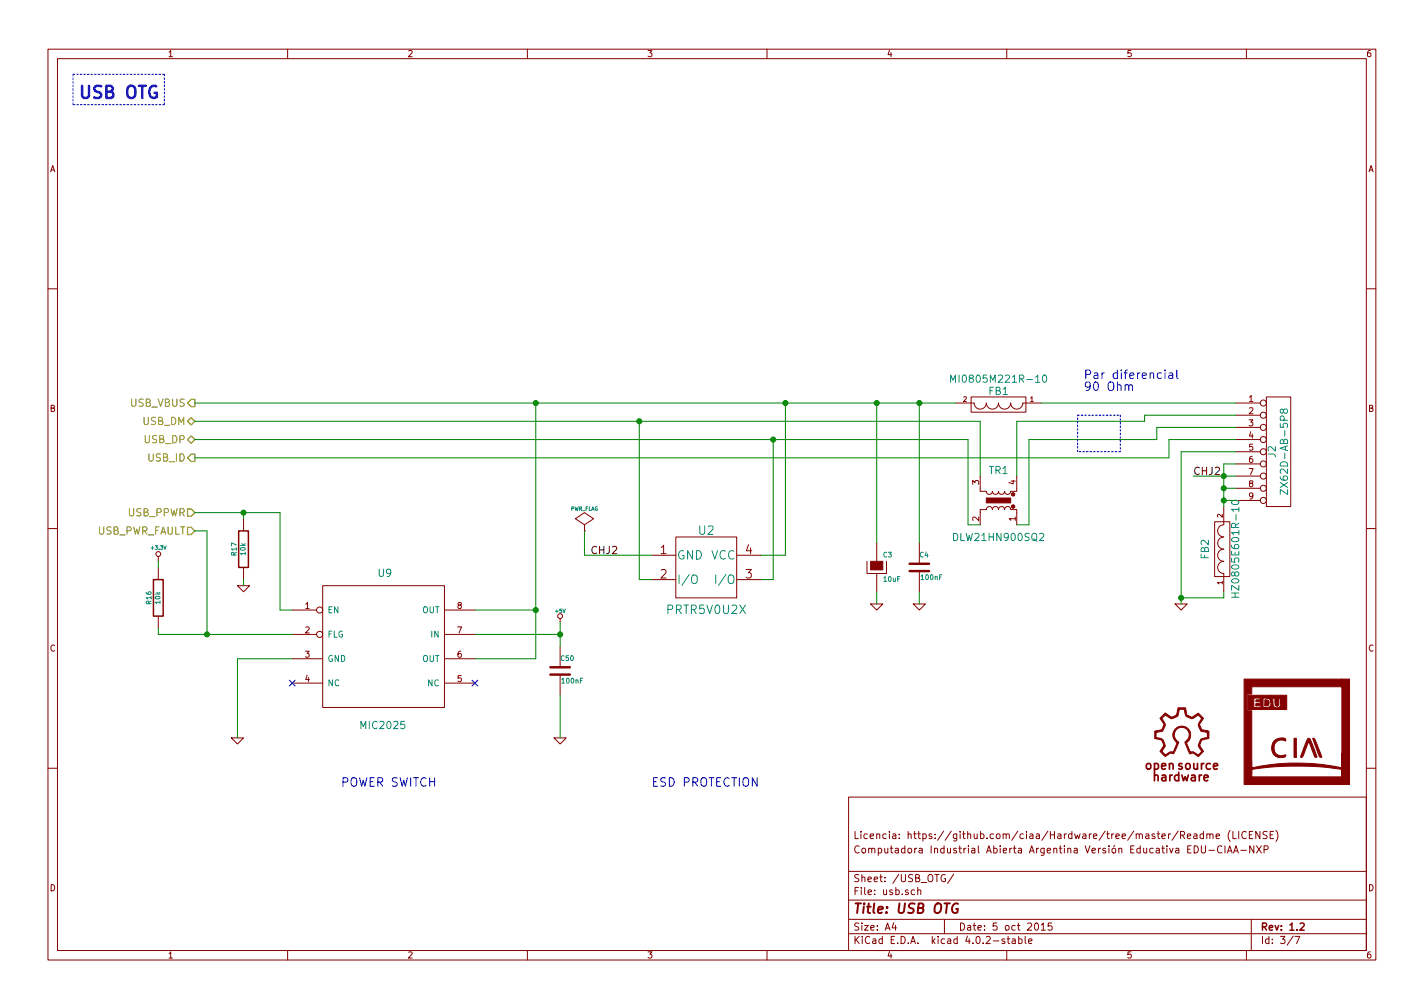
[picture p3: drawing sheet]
<svg xmlns="http://www.w3.org/2000/svg" width="297mm" height="210mm" viewBox="0 0 297 210" stroke-linecap="round" stroke-linejoin="round" font-family="sans-serif">
<g fill="none" stroke="#840000" stroke-width=".21">
<path d="M10 10.3h277v189.9h-277zM12 12.2h273v186.1h-273zM60 10.3v1.9M110 10.3v1.9M160 10.3v1.9M210 10.3v1.9M260 10.3v1.9M10 60.2h2M285 60.2h2M199.4 84.1h3.8a1.27 1.27 0 0 0 1.3 1.2 1.27 1.27 0 0 0 1.2-1.2 1.27 1.27 0 0 0 1.3 1.2 1.27 1.27 0 0 0 1.3-1.2 1.27 1.27 0 0 0 1.2 1.2 1.27 1.27 0 0 0 1.3-1.2 1.27 1.27 0 0 0 1.3 1.2 1.27 1.27 0 0 0 1.3-1.2h3.8M202.6 82.8h11.4v3.2h-11.4zM204.5 99.3v3.2h1.2a.64 .64 0 0 0 .7 .6 .64 .64 0 0 0 .6-.6 .64 .64 0 0 0 .7 .6 .64 .64 0 0 0 .6-.6 .64 .64 0 0 0 .6 .6 .64 .64 0 0 0 .6-.6 .64 .64 0 0 0 .7 .6 .64 .64 0 0 0 .6-.6h1.3v-3.2"/>
<path d="M257.8 84.1h5.1M257.8 86.6h5.1M257.8 89.1h5.1M257.8 91.7h5.1M257.8 94.2h5.1M257.8 96.8h5.1M257.8 99.3h5.1M264.2 82.8h5v22.9h-5zM10 110.3h2M33 116.1v1M33 118.4v2.5M50.8 108.2v2.5"/>
<path d="M50.8 118.4v2.5M121.9 110.7h.1M121.9 109.5l1.9-1.3-1.9-1.3-1.9 1.3 1.9 1.3v1.2M135.9 115.8h5.1M141 112h12.7v12.7h-12.7zM153.7 115.8h5M180.8 117.1v2.5h4.1v-2.5M182.9 113.3v3.8M182.9 119.6v3.8M191.8 113.3v4.3M191.8 119.1v4.3M204.5 109.5v-3.2l1.2-.1a.64 .64 0 0 1 .7-.5 .64 .64 0 0 1 .6 .6v-.1a.64 .64 0 0 1 .7-.5 .64 .64 0 0 1 .6 .6v-.1a.64 .64 0 0 1 .6-.5 .64 .64 0 0 1 .6 .6v-.1a.64 .64 0 0 1 .7-.5 .64 .64 0 0 1 .6 .6h1.3v3.2"/>
<path d="M253.4 108.8h3.1v11.5h-3.1zM255.3 105.7v3.8a1.27 1.27 0 0 0-1.3 1.2 1.27 1.27 0 0 0 1.3 1.3 1.27 1.27 0 0 0-1.3 1.3 1.27 1.27 0 0 0 1.3 1.2 1.27 1.27 0 0 0-1.3 1.3 1.27 1.27 0 0 0 1.3 1.3 1.27 1.27 0 0 0-1.3 1.3 1.27 1.27 0 0 0 1.3 1.2v3.8M257.8 101.8h5.1M257.8 104.4h5.1M285 110.3h2M33 128.5v2.6M49.5 122.2h2.6l-1.3 1.2zM61 127.2h5M61 132.3h5M61 137.4h6.3M67.3 122.2h25.4v25.4h-25.4zM92.7 127.2h6.4"/>
<path d="M92.7 132.3h6.4M92.7 137.4h6.4M116.8 129v.8M116.8 134.9v4.3M135.9 120.9h5.1M153.7 120.9h5M181.6 126h2.5l-1.2 1.2zM190.5 126h2.5l-1.2 1.2zM245.1 126h2.5l-1.2 1.2zM48.3 153.9h2.5l-1.3 1.3zM61 142.5h6.3M92.7 142.5h6.4"/>
<path d="M115.6 153.9h2.5l-1.3 1.3zM116.8 140.7v4.3M10 160.2h2M177 166.3h108v32h-108zM249 174h.6l.1 .9M249.7 174.3l-.5 .1-.2 .2 .2 .3 .5-.1M250.6 176.4v1.2l.3 .3h.3l.3-.3v-1.2M251 174l-.4-.1-.3 .3 .1 .6 .2 .1 .4-.1M251 173.4v1.5M251.7 174.1l.2-.2 .4 .1 .1 .9M251.7 173.9v1M252.2 177.4h1.1"/>
<path d="M252.4 174.1l.2-.2 .4 .1v.9M253.7 174.4l.7-.1-.1-.3-.4-.1-.2 .2v.7h.6M254.9 176.6a.71 .71 0 0 0-1 .5 .71 .71 0 0 0 .7 .8l.3-.1M255.5 176.4v1.5M256 177.9l.5-1.5 .5 1.5M256.2 177.5h.7M256.6 173.2a1.71 1.71 0 0 0 0 2.3M257.2 173.4v1.5h.7M257.3 177.9l.5-1.5 .5 1.5M257.5 177.5h.7M258.4 173.4v1.5M258.8 177.4h1.2"/>
<path d="M260 173.6a.71 .71 0 0 0-1 .5 .71 .71 0 0 0 .7 .8l.3-.1M260.6 174.1h.5M261.3 173.4h-.7v1.5h.7M261.5 176.4v1.5l-.8-1.5v1.5M262.1 176.4l1 1.5M262.8 173.4v1.5l-.8-1.5v1.5M263.1 176.4l-1 1.5M263.7 177.2l.7-.1 .1-.2v-.3l-.2-.2h-.6v1.5M264.3 173.5l-.6-.1-.3 .3 .1 .3 .7 .4v.4l-.2 .1-.6-.1M264.9 174.1h.6M265.7 173.4h-.8v1.5h.8M266.1 173.2a1.71 1.71 0 0 1 0 2.3"/>
<path d="M285 160.2h2M60 198.3v1.9M110 198.3v1.9M160 198.3v1.9M177 194.8h108M177 191.8h108M177 187.8h108M177 181.8h108M186.4 192.5l-.3 1h.9M186.8 193v1M190.8 185.7l-.5-.1-.2 .3v.6l.2 .1 .5-.1M191.4 185.7l.2-.1 .4 .1 .1 .9"/>
<path d="M191.4 185.1v1.5M197 191.8v3M197.2 182.5a.69 .69 0 0 0-.9 .7 .69 .69 0 0 0 .9 .6v-.5h-.2M198.9 182.3l-1.2 2M209.6 195.9l-.4-.1-.2 .2 .1 .3 .5 .1v.3h-.6M210 198.3v1.9M210.1 195.8h.5M210.3 195.3v1.3l.3 .2M211.2 195.9h.5l.1 .9M211.8 196.2l-.5 .1-.2 .2 .2 .3 .5-.1M212.5 195.9l.4-.1 .3 .3-.1 .6h-.6M212.5 195.3v1.5"/>
<path d="M213.8 195.3v1.3l.2 .2M214.6 196.3l.7-.1-.1-.3-.4-.1-.2 .2v.7h.6M215.9 192.7l.2-.2a.8 .8 0 0 1 .6 .8 .8 .8 0 0 1-.6 .7l-.3-.5zM217.2 193l.4-.5v1.5M217.2 194h.9M219.4 192.5h-.7l-.1 .7h.7l.2 .2-.1 .5-.2 .1-.6-.1M260 198.3v1.9M261 191.8v6.5M269.7 195.2l-1.2 2M270.1 195.3h1l-.6 1.5"/>
<circle cx="263.5" cy="91.7" r=".63"/>
<circle cx="263.5" cy="99.3" r=".63"/>
<circle cx="263.5" cy="84.1" r=".63"/>
<circle cx="263.5" cy="96.8" r=".63"/>
<circle cx="263.5" cy="89.1" r=".63"/>
<circle cx="263.5" cy="86.6" r=".63"/>
<circle cx="263.5" cy="94.2" r=".63"/>
<circle cx="33" cy="115.6" r=".51"/>
<circle cx="263.5" cy="101.8" r=".63"/>
<circle cx="263.5" cy="104.4" r=".63"/>
<circle cx="66.7" cy="127.2" r=".63"/>
<circle cx="66.7" cy="132.3" r=".63"/>
<circle cx="116.8" cy="128.5" r=".51"/>
</g>
<path d="M49.8 110.7h2v7.7h-2zM32 120.9h2v7.6h-2zM271.2 192.7l.6-.2 .3 .5-1 1h1" fill="none" stroke="#840000" stroke-width=".3"/>
<path d="M199.8 188.5a1.02 1.02 0 0 0-1.2 .7 1.02 1.02 0 0 0 .5 1.2l.6-.1 .1-.7h-.4" fill="none" stroke="#840000" stroke-width=".41"/>
<path d="M39.1 87.9l.8-.8 .7 .8-.7 .7zM39.1 91.7l.8-.8 .7 .8-.7 .8zM39.9 83.3h.7v1.5h-.7l-.8-.7zM39.9 94.7h.7v1.6h-.7l-.8-.8zM39.1 106.2h.8l.7 .7-.7 .8h-.8zM39.1 110h.8l.7 .7-.7 .8h-.8z" fill="none" stroke="#848400" stroke-width=".25"/>
<path d="M198.3 79.8v-1.6l.5 1.1 .5-1.1v1.6M217.6 78.4l.2-.2a.81 .81 0 0 1 .6 .8 .81 .81 0 0 1-.6 .8l-.2-.2-.2-.4zM267.7 85.6l.3-.3h.3l.3 .3-.1 .4-.5 .2-.2-.2-.2-.6-.2-.1-.3 .2v.4l.1 .2 .2 .1 .3-.3M149.3 119.9v1.8M257 104.6a.89 .89 0 0 1 1.4 .3 .86 .86 0 0 1-.8 .4 .86 .86 0 0 1-.7-.6zM268.6 102.1v1l-1.5-1v1M144.5 120a.6 .6 0 0 1 .9 .5v.6a.62 .62 0 0 1-.7 .6l-.2-.1a1.25 1.25 0 0 1 0-1.6zM256.9 124.6h1.5M256.9 123.7h1.5M257.6 123.7v.9" fill="none" stroke="#008484" stroke-width=".21"/>
<g fill="#840000" stroke="#840000" stroke-width=".21">
<path d="M181.6 117.1h2.5v1.8h-2.5z"/>
<path d="M205.7 103.9h5.1v1h-5.1z"/>
<path d="M269.9 154h.5v4h-.5z"/>
<path d="M263.8 146a.68 .68 0 0 1 .9 .6 .68 .68 0 0 1-.9 .6z"/>
<path d="M273.8 154h.3l.2 .4 1.4 3.5a.38 .38 0 0 1-.4 0 .38 .38 0 0 1-.2-.3z"/>
<path d="M265.8 154.5a2.06 2.06 0 0 1 2.4-.3v.4a1.64 1.64 0 0 0-2.4 .9 1.64 1.64 0 0 0 1.5 2.1l.8-.2 .1 .2a1.39 1.39 0 0 1-1.6 .4 2.16 2.16 0 0 1-.8-3.5z"/>
<path d="M272.8 154h.3a3.5 3.5 0 0 1 .9 1.9l.7 2-.3 .1a4.3 4.3 0 0 1-.9-2.2l-.5-1.2-1.2 3.2-.2 .2-.3-.1z"/>
<path d="M259.5 141.7h20.4v1.6h-18.8v1.5h-1v3.5h1l.1 11.8a44.8 44.8 0 0 1 17.6-.2l1 .2 .1-2.9v4.8v-1.5a66.5 66.5 0 0 0-18.7 0l-.1 1.5h18.8v-20.3h1.6v21.9h-22z"/>
<path d="M260.3 145h2.8v.8l-.3-.2h-1.3l.1 2h.7h.7v-.3l-1-.1v-.4l1-.2-.1-.2-.9-.1v-.3l1-.1 .1-.9h2v1.5l-.4-.8-1.2-.1v2h.6a.85 .85 0 0 0 1-1.1v-1.5h2v1.4v-.7l-.1-.1-.2 .1v.6a.83 .83 0 0 1-.4 1h-.2l-.2-.4-.1-1.3h-.4v.8a.87 .87 0 0 0 .4 1.1 .87 .87 0 0 0 1.2-.2v-2.3h1.3v3h-8.1z"/>
<path d="M243.1 148.7l1.2 .9 1.1-.5 .3-1.5h1.6l.3 1.5 1.1 .5 1.3-.9 1.1 1.1-.9 1.3 .5 1.1 1.2 .2v.9l-.1-.5-1.3-.3-.2-.5a1.14 1.14 0 0 1 0-1.6l.4-.5-.8-.8-.6 .4a1.37 1.37 0 0 1-2-.3l-.3-1.3h-1l-.1 .6a1.43 1.43 0 0 1-1.7 1.4l-1-.7a.68 .68 0 0 0-.7 .5 .68 .68 0 0 0 .2 .8l.4 .6-.6 1.4-1.3 .3-.1 1 .9 .2a1.29 1.29 0 0 1 1 1.2l.1 .4-.7 1.1 .7 .7 1-.6 .6 .1 .8-1.9a1.89 1.89 0 0 1-.6-2.7 1.89 1.89 0 0 1 2.7-.5 1.89 1.89 0 0 1 .4 2.7l-.5 .5 .8 1.9 .6-.1 1.1 .7 .7-.8-.6-.8a1.62 1.62 0 0 1 .6-1.8l1.1-.3 .1-1.4 .3 .1v1.5l-.7 .2a1.17 1.17 0 0 0-.9 1.9l.5 .6-1.1 1.1-1.1-.7-.7 .1-1.1-2.4a1.63 1.63 0 0 0 .9-2 1.63 1.63 0 0 0-2-1 1.65 1.65 0 0 0-1.1 1.5 1.65 1.65 0 0 0 1 1.5l-1.1 2.4a1.11 1.11 0 0 0-1.4 .4l-.3 .2-1.1-1.1 .3-.5a1.18 1.18 0 0 0 .3-1.3 1.18 1.18 0 0 0-1.1-.7l-.6-.2v-1.5l1.5-.3 .4-1.1-.8-1.3z"/>
<circle cx="211.3" cy="105.7" r=".36"/>
<circle cx="211.3" cy="103.1" r=".36"/>
</g>
<path d="M189.7 119.1h4.1M189.7 117.6h4.1M114.8 139.2h4.1M114.8 140.7h4.1" fill="none" stroke="#840000" stroke-width=".51"/>
<g fill="none" stroke="#008400" stroke-width=".21">
<path d="M40.6 91.7h161.3v17.8h2.6M40.6 84.1h158.8M40.6 87.9h163.9v11.4M111.8 84.1v53.3h-12.7M133.3 87.9v33h2.6M161.3 91.7v29.2h-2.6M163.8 84.1v31.7h-5.1M182.9 84.1v29.2M191.8 84.1v29.2M217.2 84.1h40.6M248.9 99.3h8.9M257.8 86.6h-19v1.3h-26.7v11.4"/>
<path d="M257.8 89.1h-16.5v2.6h-26.7v17.8h-2.5M257.8 91.7h-14v3.8h-203.2M257.8 94.2h-11.4v31.8M257.8 96.8h-2.5v8.9M33 117.1v1.3M40.6 106.9h17.8v20.3h2.6M40.6 110.7h2.6v21.6M50.8 106.9v1.3M121.9 110.7v5.1h14M255.3 101.8h2.5M255.3 104.4h2.5M33 131.1v1.2h28"/>
<path d="M50.8 120.9v1.3M61 137.4h-11.5v16.5M99.1 127.2h12.7M99.1 132.3h17.7M116.8 129.8v5.1M182.9 123.4v2.6M191.8 123.4v2.6M255.3 123.4v1.3h-8.9M116.8 145v8.9"/>
</g>
<g fill="#008400" stroke="#008400" stroke-width=".25">
<circle cx="182.9" cy="84.1" r=".51"/>
<circle cx="191.8" cy="84.1" r=".51"/>
<circle cx="161.3" cy="91.7" r=".51"/>
<circle cx="133.4" cy="87.9" r=".51"/>
<circle cx="255.3" cy="104.4" r=".51"/>
<circle cx="255.3" cy="101.8" r=".51"/>
<circle cx="255.3" cy="99.3" r=".51"/>
<circle cx="163.8" cy="84.1" r=".51"/>
<circle cx="246.4" cy="124.7" r=".51"/>
<circle cx="111.8" cy="84.1" r=".51"/>
<circle cx="111.8" cy="127.2" r=".51"/>
<circle cx="116.8" cy="132.3" r=".51"/>
<circle cx="43.2" cy="132.3" r=".51"/>
<circle cx="50.8" cy="106.9" r=".51"/>
</g>
<path d="M60.4 141.9l1.2 1.2M61.6 141.9l-1.2 1.2M98.5 141.9l1.2 1.2M99.7 141.9l-1.2 1.2" fill="none" stroke="#000084" stroke-width=".21"/>
<path d="M15.2 15.5h19.1M34.3 15.5v6.3M15.2 21.8v-6.3M34.3 21.8h-19.1M224.8 86.6h8.9M224.8 94.2v-7.6M233.7 86.6v7.6M233.7 94.2h-8.9" fill="none" stroke="#0000c2" stroke-width=".21" stroke-dasharray=".3 .4"/>
<path d="M243 77.2v.1M243 77.8v1.2M243.9 77.8h.6l.1 1.2M244.6 78.2l-.7 .2a.36 .36 0 0 0 .1 .6l.6-.1M245.5 77.2v1.5l.2 .3M235.5 80.5l.2-.2h.4l.1 1.2" fill="none" stroke="#0000c2" stroke-width=".21"/>
<text font-size="3.5" fill="#0000c2" x="16.5" y="20.6">USB OTG</text>
<text font-size="2.8" fill="#840000" x="178" y="190.5">Title: USB OTG</text>
<g font-size="2.5" fill="#0000c2">
<text x="226.1" y="79">Par diferencial</text>
<text x="226.1" y="81.5">90 Ohm</text>
<text x="71.1" y="164.1">POWER SWITCH</text>
<text x="135.9" y="164.1">ESD PROTECTION</text>
</g>
<g font-size="2.5" fill="#008484">
<text x="145.7" y="111.6">U2</text>
<text x="141.2" y="116.7">GND VCC</text>
<text x="141.2" y="121.8">I/O</text>
<text x="150.1" y="121.8">I/O</text>
<text x="139.3" y="128.1">PRTR5V0U2X</text>
</g>
<g font-size="2.5" fill="#840000">
<text x="137.7" y="115.6">1</text>
<text x="155.5" y="115.6">4</text>
<text x="137.7" y="120.6">2</text>
<text x="155.5" y="120.6">3</text>
<text x="239" y="160.5">open source</text>
<text x="240.9" y="162.9">hardware</text>
</g>
<g font-size="2.1" fill="#008484">
<text x="199.8" y="79.8">MI0805M221R-10</text>
<text x="206.3" y="82.4">FB1</text>
<text x="266.1" y="95.4" transform="rotate(-90 266.1 95.4)">J2</text>
<text x="206.3" y="98.9">TR1</text>
<text x="268.7" y="101.6" transform="rotate(-90 268.7 101.6)">ZX62D-AB-5P8</text>
<text x="199.3" y="112.8">DLW21HN900SQ2</text>
<text x="252.1" y="116.6" transform="rotate(-90 252.1 116.6)">FB2</text>
<text x="78.9" y="120.3">U9</text>
<text x="258.5" y="123.1" transform="rotate(-90 258.5 123.1)">HZ0805E601R-10</text>
<text x="75.5" y="152.1">MIC2025</text>
</g>
<g font-size="2.1" fill="#848400">
<text x="27.2" y="84.8">USB_VBUS</text>
<text x="29.7" y="88.6">USB_DM</text>
<text x="30.1" y="92.5">USB_DP</text>
<text x="30.9" y="96.3">USB_ID</text>
<text x="26.7" y="107.7">USB_PPWR</text>
<text x="20" y="111.5">USB_PWR_FAULT</text>
</g>
<g font-size="2.1">
<text x="248.9" y="99.1">CHJ2</text>
<text x="123.2" y="115.6">CHJ2</text>
</g>
<g font-size="2.1" fill="#840000">
<text x="178" y="178">Computadora Industrial Abierta Argentina Versión Educativa EDU-CIAA-NXP</text>
<text x="178" y="175">Licencia: https://github.com/ciaa/Hardware/tree/master/Readme (LICENSE)</text>
<text x="178" y="184">Sheet: /USB_OTG/</text>
<text x="178" y="186.7">File: usb.sch</text>
<text x="178" y="196.9">KiCad E.D.A. kicad 4.0.2-stable</text>
<text x="178" y="194.1">Size: A4</text>
<text x="200" y="194.1">Date: 5 oct 2015</text>
<text x="263" y="194.1">Rev: 1.2</text>
<text x="263" y="196.9">Id: 3/7</text>
</g>
<g font-size="1.8" fill="#840000">
<text x="35" y="11.9">1</text>
<text x="85" y="11.9">2</text>
<text x="135" y="11.9">3</text>
<text x="185" y="11.9">4</text>
<text x="235" y="11.9">5</text>
<text x="285" y="11.9">6</text>
<text x="10.4" y="35.9">A</text>
<text x="285.4" y="35.9">A</text>
<text x="260.5" y="83.8">1</text>
<text x="10.4" y="85.9">B</text>
<text x="260.5" y="86.4">2</text>
<text x="260.5" y="88.9">3</text>
<text x="285.4" y="85.9">B</text>
<text x="260.5" y="91.4">4</text>
<text x="260.5" y="94">5</text>
<text x="204.2" y="101.1" transform="rotate(-90 204.2 101.1)">3</text>
<text x="211.8" y="101.1" transform="rotate(-90 211.8 101.1)">4</text>
<text x="260.5" y="96.5">6</text>
<text x="260.5" y="99.1">7</text>
<text x="260.5" y="101.6">8</text>
<text x="260.5" y="104.1">9</text>
<text x="204.2" y="108.7" transform="rotate(-90 204.2 108.7)">2</text>
<text x="211.8" y="108.7" transform="rotate(-90 211.8 108.7)">1</text>
<text x="63.7" y="127">1</text>
<text x="95.4" y="127">8</text>
<text x="10.4" y="135.9">C</text>
<text x="63.7" y="132.1">2</text>
<text x="63.7" y="137.2">3</text>
<text x="95.4" y="137.2">6</text>
<text x="95.4" y="132.1">7</text>
<text x="285.4" y="135.9">C</text>
<text x="63.7" y="142.2">4</text>
<text x="95.4" y="142.2">5</text>
<text x="10.4" y="185.9">D</text>
<text x="285.4" y="185.9">D</text>
<text x="35" y="199.9">1</text>
<text x="85" y="199.9">2</text>
<text x="135" y="199.9">3</text>
<text x="185" y="199.9">4</text>
<text x="235" y="199.9">5</text>
<text x="285" y="199.9">6</text>
</g>
<g font-size="1.8" fill="#008484">
<text x="68.3" y="127.9">EN</text>
<text x="88" y="127.9">OUT</text>
<text x="68.3" y="133">FLG</text>
<text x="89.9" y="133">IN</text>
<text x="68.3" y="138">GND</text>
<text x="68.3" y="143.1">NC</text>
<text x="88" y="138">OUT</text>
<text x="89.1" y="143.1">NC</text>
</g>
<g font-size="1.4" fill="#840000">
<text x="200.9" y="83.8">2</text>
<text x="214.9" y="83.8">1</text>
<text x="255" y="107.9" transform="rotate(-90 255 107.9)">2</text>
<text x="255" y="121.9" transform="rotate(-90 255 121.9)">1</text>
</g>
<g font-size="1.4" fill="#008484">
<text x="49.4" y="115.8" transform="rotate(-90 49.4 115.8)">R17</text>
<text x="51.2" y="115.7" transform="rotate(-90 51.2 115.7)">10k</text>
<text x="184.3" y="116.3">C3</text>
<text x="191.9" y="116.3">C4</text>
<text x="33.4" y="125.9" transform="rotate(-90 33.4 125.9)">10k</text>
<text x="184.4" y="121.3">10uF</text>
<text x="192.2" y="120.9">100nF</text>
<text x="31.6" y="126" transform="rotate(-90 31.6 126)">R16</text>
<text x="117" y="137.8">C50</text>
<text x="117.3" y="142.5">100nF</text>
</g>
<g font-size="1.1" fill="#008484">
<text x="118.9" y="106.5">PWR_FLAG</text>
<text x="31.6" y="114.6">+3.3V</text>
<text x="115.9" y="127.8">+5V</text>
</g>
</svg>
